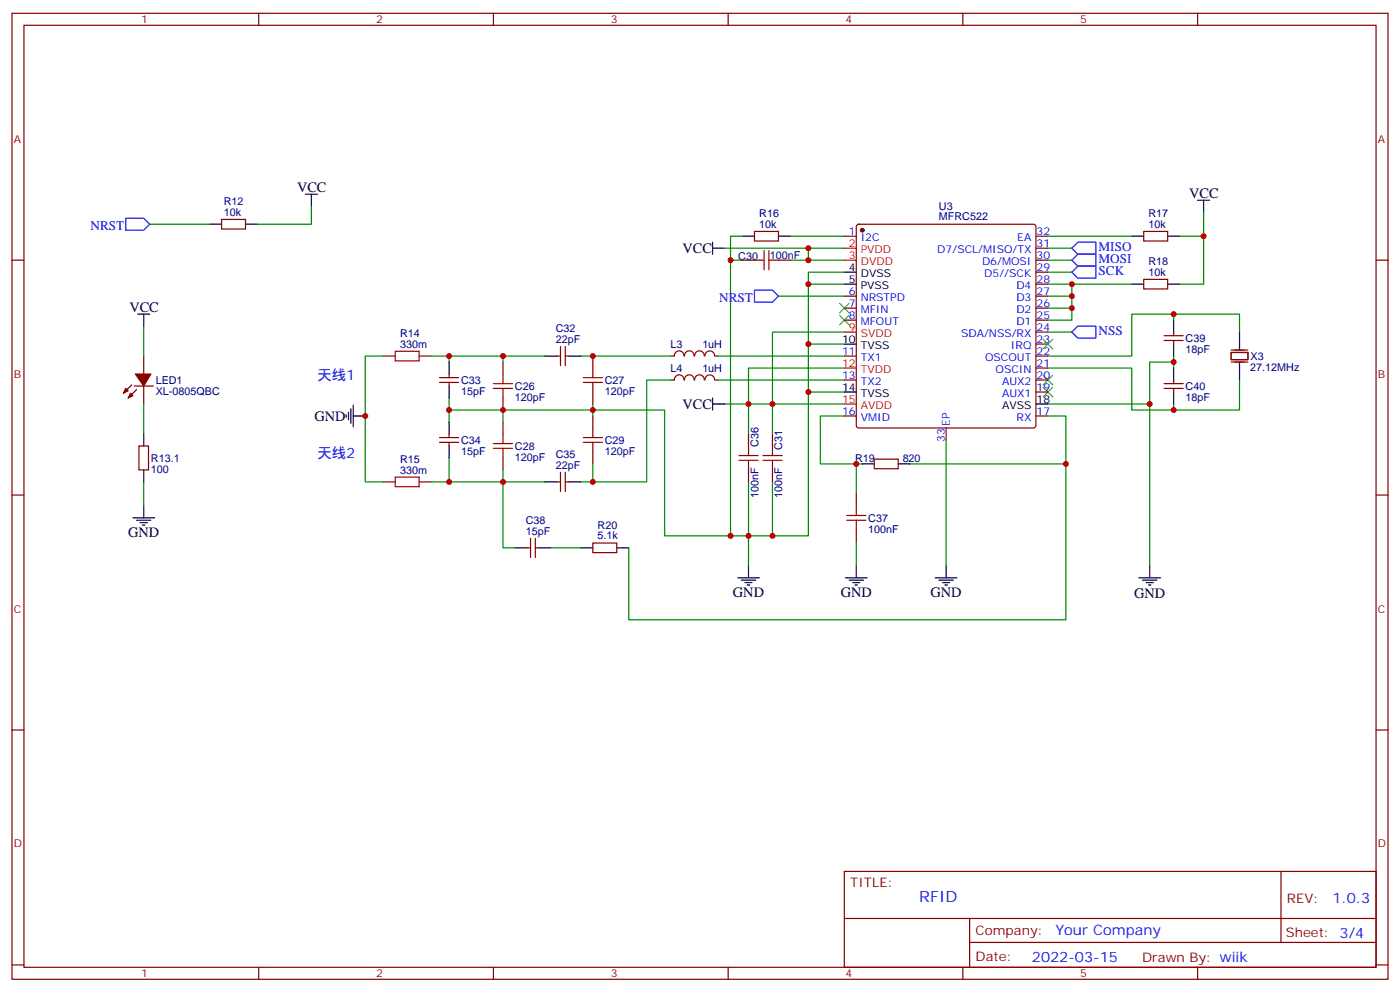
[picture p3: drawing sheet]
<svg xmlns="http://www.w3.org/2000/svg" width="412mm" height="292mm" viewBox="0 0 412 292" stroke-linecap="round" stroke-linejoin="round" font-family="sans-serif">
<g fill="none" stroke="#870000" stroke-width=".35">
<path d="M3.5 3.9h405.4v284.4h-405.4zM7.1 7.4h398.2v277.3h-398.2zM76.2 3.9v3.5M145.3 3.9v3.5M214.5 3.9v3.5M283.6 3.9v3.5M352.8 3.9v3.5M3.5 76.6h3.6M65.3 64.6h7v2.8h-7zM218.7 76.6h3.5M222.2 68.1h7.1v2.8h-7.1zM229.3 76.6h3.5"/>
<path d="M248.7 69.5h3.5M252.5 66.2l.4-.2h51.5l.5 .2 .3 .5v58.6l-.3 .5-.5 .2h-51.5l-.5-.3-.2-.4v-58.6zM305.2 76.6h3.5M305.2 69.5h3.5M305.2 73.1h3.5M336.9 68.1h7.1v2.8h-7.1zM405.3 76.6h3.6M248.7 87.2h3.5M248.7 90.7h3.5M248.7 94.2h3.5M305.2 87.2h3.5M305.2 90.7h3.5"/>
<path d="M305.2 94.2h3.5M305.2 97.8h3.5M305.2 83.6h3.5M305.2 80.1h3.5M336.9 82.2h7.1v2.9h-7.1zM342.9 98.8h5.6M345.7 97.8v1M38.8 113.3l-2.5 2.4M39.5 113.6h5.7M40.2 114.7l-2.5 2.5M42.3 104.8v5.3M42.3 113.6v5.3"/>
<path d="M112.9 104.8h3.5M123.5 104.8h3.5M129.5 112.6h5.6M129.5 111.2h5.6M132.3 110.1v1.1M132.3 112.6v1M148.2 106.6v3.5M148.2 117.2v3.5M164 104.8h1.1M165.1 102v5.6M166.5 104.8h1.1M166.5 102v5.6"/>
<path d="M174.6 104.8v3.5M174.6 115.4v3.5M197.6 104.8h1M197.6 111.9h1M198.7 104.8a1.41 1.41 0 0 1 1.4-1.5 1.41 1.41 0 0 1 1.4 1.5M198.7 111.8a1.41 1.41 0 0 1 1.4-1.5 1.41 1.41 0 0 1 1.4 1.5M201.6 104.8a1.41 1.41 0 0 1 1.5-1.5 1.41 1.41 0 0 1 1.4 1.5M201.6 111.8a1.41 1.41 0 0 1 1.5-1.5 1.41 1.41 0 0 1 1.4 1.5M204.6 104.8a1.41 1.41 0 0 1 1.4-1.5 1.41 1.41 0 0 1 1.4 1.5M204.6 111.8a1.41 1.41 0 0 1 1.4-1.5 1.41 1.41 0 0 1 1.4 1.5M207.7 104.8a1.41 1.41 0 0 1 1.4-1.5 1.41 1.41 0 0 1 1.4 1.5M207.7 111.8a1.41 1.41 0 0 1 1.4-1.5 1.41 1.41 0 0 1 1.4 1.5"/>
<path d="M210.6 104.8h1.1M210.6 111.9h1.1M248.7 104.8h3.5M248.7 111.9h3.5M305.2 104.8h3.5M305.2 111.9h3.5M305.2 115.4h3.5M305.2 108.3h3.5M305.2 101.3h3.5M342.9 100.2h5.6M342.9 114.3h5.6M342.9 112.9h5.6"/>
<path d="M345.7 100.2v1.1M345.7 111.9v1M345.7 114.3v1.1M40.9 131.3h2.8v7h-2.8zM129.5 130.2h5.6M129.5 128.8h5.6M132.3 127.7v1.1M132.3 130.2v1.1M148.2 124.2v3.5M148.2 134.8v3.5M165.1 139v5.7M166.5 139v5.7"/>
<path d="M174.6 122.4v3.6M174.6 133v3.6M220.5 127.7v3.6M220.5 138.3v3.6M227.5 127.7v3.6M227.5 138.3v3.6M248.7 122.4h3.5M257.5 135.1h7.1v2.9h-7.1zM278.7 126v3.5M305.2 122.4h3.5M3.5 145.7h3.6M112.9 141.9h3.5"/>
<path d="M123.5 141.9h3.5M156.3 158.4v5.7M157.7 158.4v5.7M164 141.9h1.1M166.5 141.9h1.1M174.6 159.8h7.1v2.9h-7.1zM252.2 145.4v3.5M252.2 156v3.5M405.3 145.7h3.6M155.2 161.3h1.1M157.7 161.3h1M3.5 214.9h3.6"/>
<path d="M405.3 214.9h3.6M248.7 256.5h156.6v28.2h-156.6zM377.3 256.5v20.9M248.7 270.4h156.5M285.6 277.4h119.6M285.6 270.4v14.1M3.5 284h3.6M76.2 284.7v3.6M145.3 284.7v3.6M214.5 284.7v3.6M283.6 284.7v3.6M352.8 284.7v3.6"/>
<path d="M405.3 284h3.6"/>
</g>
<g fill="none" stroke="#008700" stroke-width=".35">
<path d="M44.1 66h17.6M91.7 60.7v5.3h-15.9M213.4 73.1h35.3M218.7 69.5h-3.5v7.1M218.7 76.6h-3.5v81.1M232.8 69.5h15.9M232.8 76.6h5.3M238.1 73.1v3.5h10.6M308.7 69.5h24.7M308.7 76.6h7M308.7 73.1h7M347.5 69.5h7"/>
<path d="M354.5 62.5v21.1h-7M42.3 96v8.8M229.3 87.2h19.4M238.1 83.6h10.6M248.7 80.1h-10.6v35.3h10.6M248.7 97.8h-21.2v29.9M308.7 83.6h24.7M308.7 87.2h7M308.7 90.7h7M308.7 80.1h7M308.7 97.8h7M315.7 83.6v10.6h-7"/>
<path d="M345.7 92.5h19.4v5.3M345.7 94.2v-1.7h-12.3v12.3h-24.7M42.3 118.9v8.8M112.9 104.8h-5.3v37.1h5.3M127 104.8h5.3M132.3 106.6v-1.8h15.9v1.8M132.3 117.2v7M148.2 104.8h12.3M171.1 104.8h26.5M174.6 118.9v3.5M197.6 111.9h-7.1v30h-15.9v-5.3M211.7 104.8h37"/>
<path d="M211.7 111.9h37M238.1 115.4v42.3h-42.3v-37h-63.5M238.1 101.3h10.6M248.7 108.3h-28.2v10.6h-7.1M248.7 118.9h-28.2v8.8M308.7 108.3h24.7v12.4h31.7v-8.8M308.7 118.9h30M345.7 106.6h-7v59.9M345.7 104.8v3.5M345.7 118.9v1.8M132.3 134.8v7.1h28.2M148.2 138.3v23h3.5"/>
<path d="M148.2 120.7v3.5M248.7 122.4h-7v14.2h12.3M252.2 136.6v8.8M278.7 129.5v37M308.7 122.4h5.3v14.2h-45.9M314 136.6v45.8h-128.8v-21.1M42.3 141.9v7M127 141.9h5.3M171.1 141.9h3.5M220.5 141.9v24.6M227.5 141.9v15.8M252.2 159.5v7"/>
<path d="M162.3 161.3h8.8"/>
</g>
<g fill="none" stroke="#000" stroke-width=".35">
<path d="M90 57.2h3.5M91.7 57.2v3.5M352.8 58.9h3.5M354.5 58.9v3.6M61.7 66h3.6M72.3 66h3.5M209.9 73.1h3.5M209.9 71.3v3.5M218.7 69.5h3.5M229.3 69.5h3.5M333.4 69.5h3.5M344 69.5h3.5"/>
<path d="M40.6 92.5h3.5M42.3 92.5v3.5M248.7 83.6h3.5M248.7 80.1h3.5M333.4 83.6h3.5M344 83.6h3.5M345.7 94.2v3.6M104.1 119.3v6.3M132.3 106.6v3.5M132.3 113.6v3.6M160.5 104.8h3.5M167.6 104.8h3.5"/>
<path d="M209.9 117.2v3.5M209.9 118.9h3.5M248.7 101.3h3.5M248.7 115.4h3.5M305.2 118.9h3.5M345.7 101.3v3.5M345.7 108.3v3.6M345.7 115.4v3.5M42.3 127.7v3.6M42.3 138.3v3.6M102 122.1v.7M102.7 121.4v2.1"/>
<path d="M103.4 120.3v4.3M104.1 122.4h3.5M132.3 124.2v3.5M132.3 131.3v3.5M254 136.6h3.5M264.6 136.6h3.5M39.2 152.4h6.3M40.2 153.1h4.2M41.3 153.8h2.1M42 154.6h.7M42.3 148.9v3.5M160.5 141.9h3.5"/>
<path d="M167.6 141.9h3.5M151.7 161.3h3.5M158.7 161.3h3.6M171.1 161.3h3.5M181.7 161.3h3.5M217.3 170.1h6.4M218.4 170.8h4.2M219.4 171.5h2.1M220.1 172.2h.7M220.5 166.5v3.6M249.1 170.1h6.3M250.1 170.8h4.3"/>
<path d="M251.2 171.5h2.1M251.9 172.2h.7M252.2 166.5v3.6M275.5 170.1h6.4M276.6 170.8h4.2M277.6 171.5h2.2M278.3 172.2h.7M278.7 166.5v3.6M335.5 170.1h6.3M336.5 170.8h4.3M337.6 171.5h2.1M338.3 172.2h.7"/>
<path d="M338.7 166.5v3.6"/>
</g>
<g fill="#870000" stroke="#870000" stroke-width=".35">
<path d="M38.5 115.7l.7 .8-1.5 .7z"/>
<path d="M37 114.3l.7 .7-1.4 .7z"/>
<path d="M39.9 110.1h4.5l-2.1 3.5z"/>
<circle cx="254" cy="67.8" r=".53"/>
</g>
<g fill="none" stroke="#a10000" stroke-width=".35">
<path d="M222.2 76.6h2.9M225.1 73.8v5.6M226.5 73.8v5.6M226.5 76.6h2.8M116.4 103.4h7.1v2.8h-7.1zM145.3 114.3h5.7M145.3 112.9h5.7M148.2 110.1v2.8M148.2 114.3v2.9M171.8 112.6h5.6M171.8 111.2h5.6M174.6 108.3v2.9"/>
<path d="M174.6 112.6v2.8M145.3 132h5.7M145.3 130.6h5.7M148.2 127.7v2.9M148.2 132v2.8M171.8 130.2h5.6M171.8 128.8h5.6M174.6 126v2.8M174.6 130.2v2.8M217.7 134.1h5.6M217.7 135.5h5.6M220.5 131.3v2.8"/>
<path d="M220.5 135.5v2.8M224.7 134.1h5.7M224.7 135.5h5.7M227.5 131.3v2.8M227.5 135.5v2.8M116.4 140.4h7.1v2.9h-7.1zM249.4 153.1h5.7M249.4 151.7h5.7M252.2 148.9v2.8M252.2 153.1v2.9"/>
</g>
<path d="M247.3 89.3l2.8 2.8M247.3 92.8l2.8 2.8M250.1 89.3l-2.8 2.8M250.1 92.8l-2.8 2.8M307.3 99.9l2.8 2.8M310.1 99.9l-2.8 2.8M307.3 114l2.8 2.8M307.3 110.5l2.8 2.8M310.1 114l-2.8 2.8M310.1 110.5l-2.8 2.8" fill="none" stroke="#3c3" stroke-width=".35"/>
<path d="M248.7 73.1h3.5M248.7 76.6h3.5M248.7 97.8h3.5M248.7 108.3h3.5M248.7 118.9h3.5" fill="none" stroke="#f00" stroke-width=".35"/>
<path d="M37 64.2h5.3l1.8 1.8-1.8 1.8h-5.3zM315.7 76.6l1.8-1.8h5.3v3.6h-5.3zM317.5 71.3h5.3v3.5h-5.3l-1.8-1.7zM317.5 78.4h5.3v3.5h-5.3l-1.8-1.8zM222.2 85.4h5.3l1.8 1.8-1.8 1.7h-5.3zM315.7 97.8l1.8-1.8h5.3v3.5h-5.3z" fill="none" stroke="#00f" stroke-width=".35"/>
<g fill="#c00">
<circle cx="148.2" cy="120.7" r=".88"/>
<circle cx="174.6" cy="104.8" r=".88"/>
<circle cx="227.5" cy="157.7" r=".88"/>
<circle cx="238.1" cy="101.3" r=".88"/>
<circle cx="148.2" cy="104.8" r=".88"/>
<circle cx="215.2" cy="76.6" r=".88"/>
<circle cx="215.2" cy="157.7" r=".88"/>
<circle cx="238.1" cy="76.6" r=".88"/>
<circle cx="238.1" cy="73.1" r=".88"/>
<circle cx="238.1" cy="115.4" r=".88"/>
<circle cx="238.1" cy="83.6" r=".88"/>
<circle cx="227.5" cy="118.9" r=".88"/>
<circle cx="220.5" cy="157.7" r=".88"/>
<circle cx="354.5" cy="69.5" r=".88"/>
<circle cx="315.7" cy="87.2" r=".88"/>
<circle cx="315.7" cy="90.7" r=".88"/>
<circle cx="315.7" cy="83.6" r=".88"/>
<circle cx="338.7" cy="118.9" r=".88"/>
<circle cx="345.7" cy="92.5" r=".88"/>
<circle cx="345.7" cy="120.7" r=".88"/>
<circle cx="345.7" cy="106.6" r=".88"/>
<circle cx="314" cy="136.6" r=".88"/>
<circle cx="252.2" cy="136.6" r=".88"/>
<circle cx="107.6" cy="122.4" r=".88"/>
<circle cx="174.6" cy="120.7" r=".88"/>
<circle cx="132.3" cy="120.7" r=".88"/>
<circle cx="174.6" cy="141.9" r=".88"/>
<circle cx="148.2" cy="141.9" r=".88"/>
<circle cx="132.3" cy="141.9" r=".88"/>
<circle cx="132.3" cy="104.8" r=".88"/>
<circle cx="220.5" cy="118.9" r=".88"/>
</g>
<path d="M365.1 97.8v5.2M365.1 106.6v5.3" fill="none" stroke="#000" stroke-width=".35"/>
<path d="M362.7 103.8h4.9v2.1h-4.9zM362.7 106.6h4.9M362.7 103h4.9" fill="none" stroke="#871200" stroke-width=".35"/>
<text font-size="4.6" fill="#00f" x="270.8" y="265.5">RFID</text>
<g font-size="4.2">
<text x="87.5" y="56.5">VCC</text>
<text x="350.3" y="58.2">VCC</text>
<text x="201" y="74.5">VCC</text>
<text x="38.1" y="91.8">VCC</text>
<text x="92.6" y="123.9">GND</text>
<text x="201" y="120.3">VCC</text>
<text x="37.7" y="158.1">GND</text>
<text x="215.9" y="175.7">GND</text>
<text x="247.6" y="175.7">GND</text>
<text x="274.1" y="175.7">GND</text>
<text x="334.1" y="176.1">GND</text>
</g>
<g font-size="4.2" fill="#00f">
<text x="93.5" y="111.9">天线1</text>
<text x="93.5" y="134.8">天线2</text>
<text x="392.5" y="265.8">1.0.3</text>
<text x="310.9" y="275.3">Your Company</text>
<text x="304" y="283.1">2022-03-15</text>
</g>
<g font-size="3.9" fill="#00f">
<text x="26.7" y="67.8">NRST</text>
<text x="323.6" y="73.8">MISO</text>
<text x="323.6" y="77.4">MOSI</text>
<text x="323.6" y="80.9">SCK</text>
<text x="211.9" y="88.9">NRST</text>
<text x="323.6" y="98.5">NSS</text>
</g>
<g font-size="3.9" fill="#800">
<text x="250.5" y="261.1">TITLE:</text>
<text x="379.1" y="265.8">REV:</text>
<text x="287.4" y="275.3">Company:</text>
<text x="378.7" y="275.9">Sheet: 3/4</text>
<text x="287.4" y="283">Date:</text>
<text x="336.4" y="283.1">Drawn By: wiik</text>
</g>
<g font-size="3.2" fill="#800">
<text x="41.6" y="6.9">1</text>
<text x="110.8" y="6.9">2</text>
<text x="179.9" y="6.9">3</text>
<text x="249.1" y="6.9">4</text>
<text x="318.2" y="6.9">5</text>
<text x="4.1" y="42">A</text>
<text x="405.9" y="42">A</text>
<text x="4.1" y="111.2">B</text>
<text x="405.9" y="111.2">B</text>
<text x="4.1" y="180.3">C</text>
<text x="405.9" y="180.3">C</text>
<text x="4.1" y="249.4">D</text>
<text x="405.9" y="249.4">D</text>
<text x="41.6" y="287.7">1</text>
<text x="110.8" y="287.7">2</text>
<text x="179.9" y="287.7">3</text>
<text x="249.1" y="287.7">4</text>
<text x="318.2" y="287.7">5</text>
</g>
<g font-size="3.2" fill="#000080">
<text x="65.9" y="63.5">10k</text>
<text x="65.9" y="60.4">R12</text>
<text x="223.7" y="63.9">R16</text>
<text x="276.6" y="64.9">MFRC522</text>
<text x="276.6" y="61.8">U3</text>
<text x="338.3" y="63.9">R17</text>
<text x="223.7" y="67.1">10k</text>
<text x="338.3" y="67.1">10k</text>
<text x="217.5" y="76.6">C30</text>
<text x="226.8" y="76.2">100nF</text>
<text x="338.3" y="78">R18</text>
<text x="338.3" y="81.2">10k</text>
<text x="117.8" y="99.1">R14</text>
<text x="163.7" y="100.9">22pF</text>
<text x="163.7" y="97.7">C32</text>
<text x="349.3" y="100.7">C39</text>
<text x="117.8" y="102.3">330m</text>
<text x="197.5" y="102.4">L3</text>
<text x="206.9" y="102.4">1uH</text>
<text x="349.2" y="103.9">18pF</text>
<text x="368.4" y="106">X3</text>
<text x="45.9" y="113">LED1</text>
<text x="135.8" y="113">C33</text>
<text x="178.2" y="113">C27</text>
<text x="197.5" y="109.5">L4</text>
<text x="206.9" y="109.5">1uH</text>
<text x="368.3" y="109.2">27.12MHz</text>
<text x="45.9" y="116.2">XL-0805QBC</text>
<text x="135.8" y="116.2">15pF</text>
<text x="151.7" y="118">120pF</text>
<text x="151.7" y="114.8">C26</text>
<text x="178.2" y="116.2">120pF</text>
<text x="349.2" y="118">18pF</text>
<text x="349.3" y="114.8">C40</text>
<text x="135.8" y="130.6">C34</text>
<text x="178.2" y="130.7">C29</text>
<text x="223.4" y="131.6" transform="rotate(-90 223.4 131.6)">C36</text>
<text x="44.5" y="135.9">R13.1</text>
<text x="117.8" y="136.2">R15</text>
<text x="135.8" y="133.8">15pF</text>
<text x="151.7" y="135.6">120pF</text>
<text x="151.7" y="132.4">C28</text>
<text x="163.7" y="138">22pF</text>
<text x="163.7" y="134.8">C35</text>
<text x="178.2" y="133.9">120pF</text>
<text x="230.4" y="132.5" transform="rotate(-90 230.4 132.5)">C31</text>
<text x="251.9" y="135.9">R19</text>
<text x="265.9" y="135.9">820</text>
<text x="44.4" y="139.1">100</text>
<text x="117.8" y="139.4">330m</text>
<text x="223.4" y="146.5" transform="rotate(-90 223.4 146.5)">100nF</text>
<text x="230.4" y="146.5" transform="rotate(-90 230.4 146.5)">100nF</text>
<text x="154.9" y="154.2">C38</text>
<text x="176.1" y="155.6">R20</text>
<text x="255.8" y="153.6">C37</text>
<text x="154.9" y="157.4">15pF</text>
<text x="176" y="158.8">5.1k</text>
<text x="255.8" y="156.8">100nF</text>
</g>
<g font-size="3.2" fill="#00f">
<text x="250" y="69.2">1</text>
<text x="253.5" y="70.9">I2C</text>
<text x="299.7" y="70.9">EA</text>
<text x="305.3" y="69.2">32</text>
<text x="276.1" y="74.5">D7/SCL/MISO/TX</text>
<text x="289.3" y="78">D6/MOSI</text>
<text x="305.3" y="76.2">30</text>
<text x="305.3" y="72.7">31</text>
<text x="289.9" y="81.5">D5//SCK</text>
<text x="305.3" y="83.3">28</text>
<text x="305.3" y="79.8">29</text>
<text x="250" y="86.8">6</text>
<text x="253.5" y="88.6">NRSTPD</text>
<text x="299.4" y="88.6">D3</text>
<text x="299.4" y="85.1">D4</text>
<text x="305.3" y="86.8">27</text>
<text x="250" y="90.3">7</text>
<text x="250" y="93.9">8</text>
<text x="253.5" y="92.1">MFIN</text>
<text x="253.5" y="95.6">MFOUT</text>
<text x="299.4" y="95.6">D1</text>
<text x="299.4" y="92.1">D2</text>
<text x="305.3" y="93.9">25</text>
<text x="305.3" y="90.3">26</text>
<text x="283.1" y="99.2">SDA/NSS/RX</text>
<text x="305.3" y="100.9">23</text>
<text x="305.3" y="97.4">24</text>
<text x="248" y="104.5">11</text>
<text x="253.5" y="106.2">TX1</text>
<text x="290.2" y="106.2">OSCOUT</text>
<text x="297.8" y="102.7">IRQ</text>
<text x="305.3" y="108">21</text>
<text x="305.3" y="104.5">22</text>
<text x="248" y="111.5">13</text>
<text x="253.5" y="113.3">TX2</text>
<text x="293.3" y="109.7">OSCIN</text>
<text x="295.2" y="113.3">AUX2</text>
<text x="305.3" y="111.5">20</text>
<text x="295.2" y="116.8">AUX1</text>
<text x="305.3" y="115">19</text>
<text x="248" y="122.1">16</text>
<text x="253.5" y="123.9">VMID</text>
<text x="279.8" y="125.3" transform="rotate(-90 279.8 125.3)">EP</text>
<text x="299.5" y="123.9">RX</text>
<text x="305.3" y="122.1">17</text>
<text x="278.3" y="130" transform="rotate(-90 278.3 130)">33</text>
</g>
<g font-size="3.2" fill="#f00">
<text x="250" y="72.7">2</text>
<text x="250" y="76.2">3</text>
<text x="253.5" y="74.5">PVDD</text>
<text x="253.5" y="78">DVDD</text>
<text x="250" y="97.4">9</text>
<text x="253.5" y="99.2">SVDD</text>
<text x="248" y="108">12</text>
<text x="253.5" y="109.7">TVDD</text>
<text x="248" y="118.6">15</text>
<text x="253.5" y="120.3">AVDD</text>
</g>
<g font-size="3.2">
<text x="250" y="79.8">4</text>
<text x="250" y="83.3">5</text>
<text x="253.5" y="81.5">DVSS</text>
<text x="253.5" y="85.1">PVSS</text>
<text x="248" y="100.9">10</text>
<text x="253.5" y="102.7">TVSS</text>
<text x="248" y="115">14</text>
<text x="253.5" y="116.8">TVSS</text>
<text x="305.3" y="118.6">18</text>
<text x="295.2" y="120.3">AVSS</text>
</g>
</svg>
